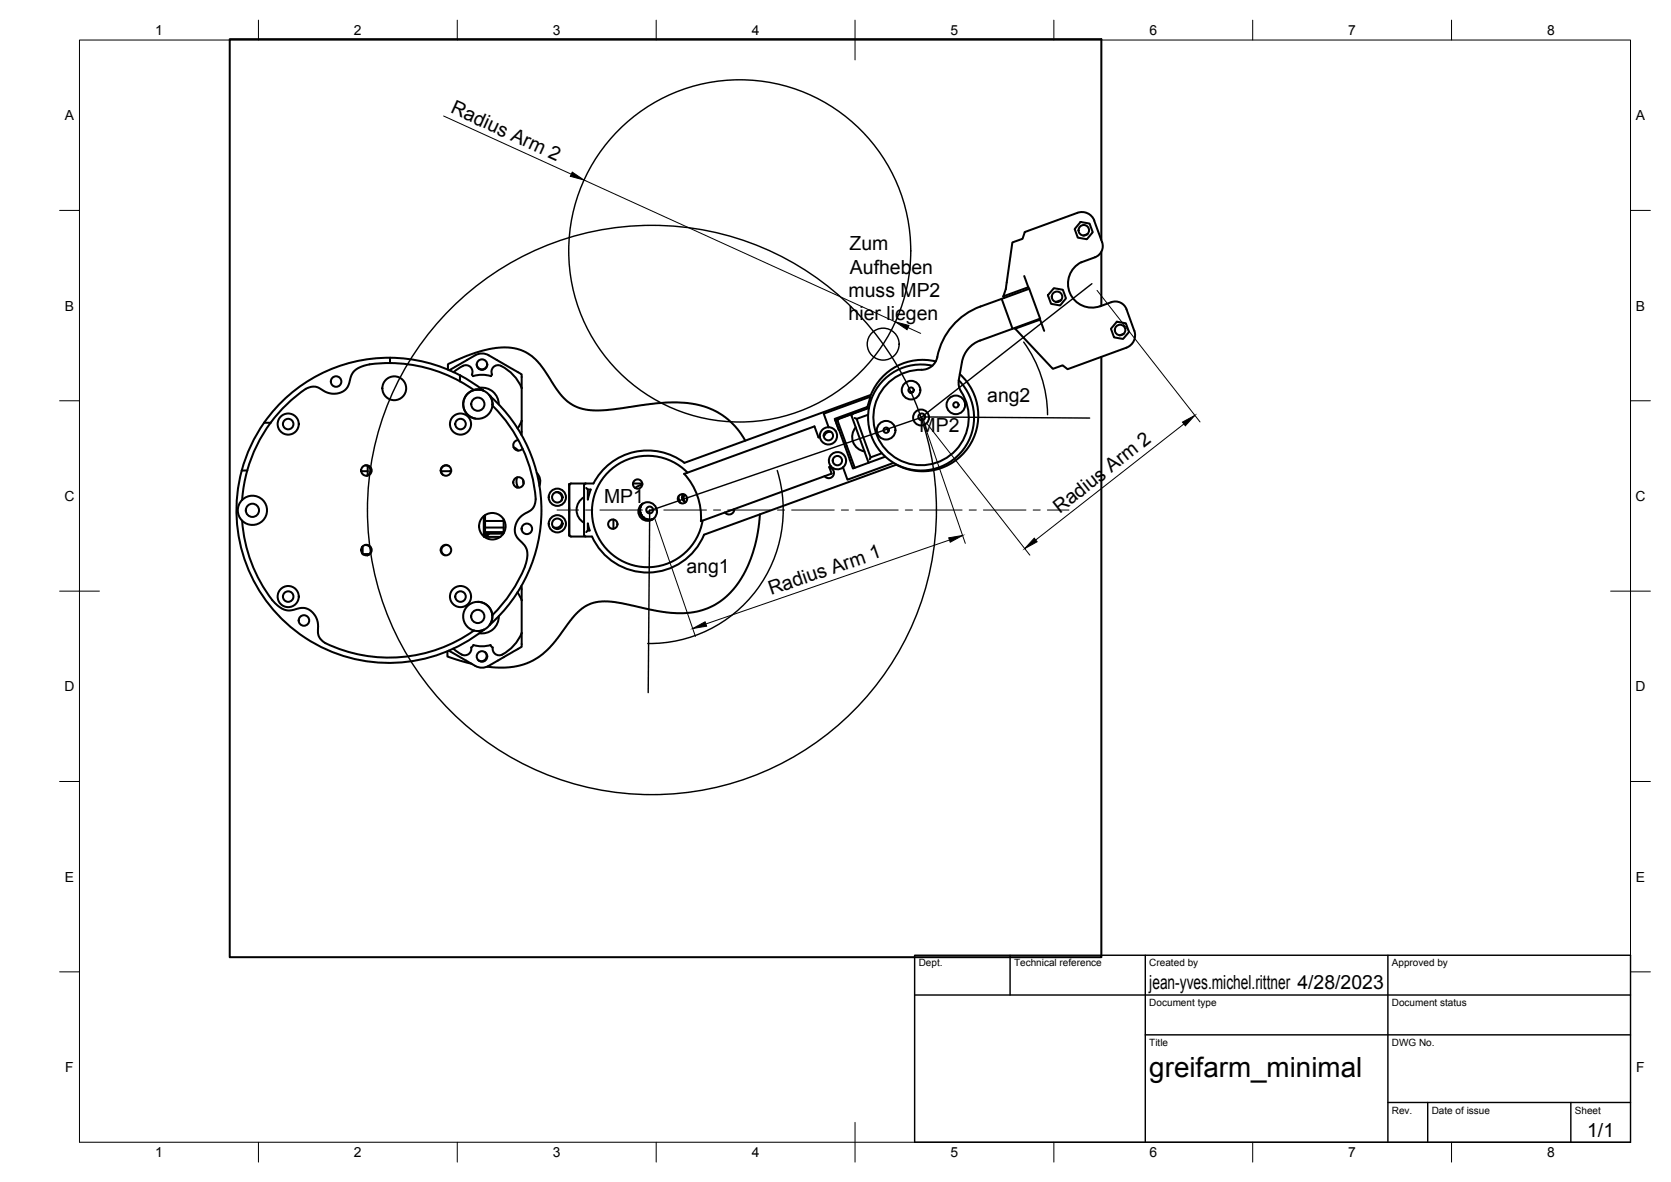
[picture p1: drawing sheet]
<svg xmlns="http://www.w3.org/2000/svg" width="420mm" height="297mm" viewBox="0 0 420 297" stroke-linecap="round" stroke-linejoin="round" font-family="sans-serif">
<!-- layer: Visible -->
<g fill="none" stroke="#000" stroke-width=".51">
<path d="M270.9 53.5l-13.3 4.8-.5 1.7-2.5 .9-1.7 11.8-.6 1.8M270.9 53.5a3.3 3.3 0 0 1 4.3 2M271.7 55.8l2.3 .4 .8 2.2-1.5 1.7-2.3-.4-.8-2.1zM273.5 58.8l-1.1 .4M275.1 55.5l2 5.3a2.99 2.99 0 0 1-1.8 3.9M251.9 75.1l2.7 7.5M252.3 74.5l.2 .4M257.5 69.4l1.1 2.8M258.6 72.2l-6.3 2.3M258.6 72.2l.1 .4M265 72.4l2.3 .4 .7 2.2-1.4 1.8-2.3-.4-.8-2.2zM266.8 75.4l-1.3 .5"/>
<path d="M271.9 65.9a6 6 0 0 0-2.9 7.8 6 6 0 0 0 7.6 3.2M275.3 64.7l-3.4 1.2M276.6 77l2.8-1.1a2.98 2.98 0 0 1 3.9 1.8l1.9 5.4a3.3 3.3 0 0 1-2 4.3M276.9 60.3v-50.5h-219.1v230.7h219.1v-150.8M276.9 63.3v13.5M92.9 91.6l-2.2 .6-1.5 .9-.9 1.2-.9 2.9-.7 .8-1 .6-1.1 .3h-1.3l-1.3-.3-2.5-1.4h-1.1l-1 .3a26.1 26.1 0 0 0-8 7l-1.3 1.7M93 91.6a37 37 0 0 1 22.7 4.2v-1.5M98.1 89.9v1.4M112.6 92.9v-1.4l3.9-1.7 3.6-1.3 3-.8 2.4-.3 2.2-.1 2.2 .3 2.3 .9 2.4 1.7 2 2.5 2.9 4.5 1.8 2.3 1.6 1.5 2.2 1.3 2.8 .7 2.7 .2 4.1-.4 7.9-1.2 4.6-.4h4.7l2.8 .4 2.2 .5 2.3 .8 2.7 1.6 2.8 2.5 1.5 1.8 1.2 1.9M113 93.1l4.5-2.6a6.3 6.3 0 0 1 3.7-1.7 6.2 6.2 0 0 1 3.7 1.7l6.3 3.6v3.4M114 93.5a7 7 0 0 1 3.2-1.7 1.66 1.66 0 0 1 1.5 2.3M115.7 95.8l3.4 2.2 1.4-.1 1 .2"/>
<path d="M118.6 94.1l.3 .4 2.6-.3 1.9 .3 .3-.4M120.6 97.5a4.2 4.2 0 0 1 4.8 4.2M120.7 97.9a3.7 3.7 0 0 0-4.2 3.1 3.7 3.7 0 0 0 3.1 4.2M121.5 98.1l.2 .1M121.5 98.1a38.3 38.3 0 0 0-55.1 8.1M122.5 91.6a1.32 1.32 0 0 1-1.3 1.2 1.32 1.32 0 0 1-1.3-1.2M122.9 99.2l.6 .6M123.2 99.5l.2 .2M123.3 99.7l.4 .8 .2 1.5a35.3 35.3 0 0 1 10.7 24.1l-.7 1.7-2.8 1.8-.7 .8-.5 .9-.4 1.2v1.1l.3 1 2.1 2.4 .6 1.4v1.9l-.5 2.1M123.4 99.7a38.3 38.3 0 0 1-.2 57.3M123.7 94.1a1.76 1.76 0 0 1 .8-2.2 1.76 1.76 0 0 1 2.2 .5 10.8 10.8 0 0 1 4.5 5.1M131.2 97.5v8.3"/>
<path d="M219 99.2l-46.9 17.1a15.4 15.4 0 0 0-22.9 5.2h-5.6l-.4 .4M229 98.7l.6-.2-.6 .2M229.7 98.4l-.9 .3M234.4 91.9a13.3 13.3 0 0 0-16 14.6 13.3 13.3 0 0 0 19 10.4 13.3 13.3 0 0 0 3.7-21.3M235.3 90.8a14 14 0 0 0-16.3 8.4M241.1 95.6l.8-4.6a7.1 7.1 0 0 1 4.5-5.4l15.1-5.5-2.7-7.5-6.9 2.5a31.3 31.3 0 0 0-9 3.7 17.4 17.4 0 0 0-7.4 11.6 4 4 0 0 1-3.8 2.5 12 12 0 0 0-11.9 14.2 12 12 0 0 0 16.2 9 12 12 0 0 0 5.7-17.7M241.1 95.5v1.5l.6 1.4M241.3 94a14 14 0 0 1 2.1 18.5 14 14 0 0 1-18 4.3l-48.4 17.6a15.3 15.3 0 0 1-13.9 9.5 15.3 15.3 0 0 1-14.3-9.1h-5.2l-.4-.4M255.2 82.4v.2M255.2 82.6l9.5 10.1 2.5-.9 1.2 1 14.8-5.4M255.2 82.6l6.3-2.3 1.1 2.8M261.5 80.1v.2"/>
<path d="M280.8 80.8l2.3 .4 .8 2.2-1.5 1.8-2.3-.4-.8-2.2zM282.6 83.9l-1.1 .4M60.8 118.2a38.3 38.3 0 0 0 15.9 42.1 38.3 38.3 0 0 0 45-2M60.8 118.2h1.4M62.2 118.2l-.8 3.3-.5 4.1M66.4 106.2a38.3 38.3 0 0 0-5.6 12M66.4 106.2h1.7M68.1 106.2a37 37 0 0 0-5.9 12M90.8 118.4h1.7M91.8 117a1.32 1.32 0 0 1 1.4 1.1 1.32 1.32 0 0 1-1 1.5M92.5 117.1v2.4M110.8 118.4h2.3"/>
<path d="M112.9 117.2a1.32 1.32 0 0 0-1.8 .3 1.32 1.32 0 0 0 .3 1.9M113.1 118.4h.3M129.1 112.4l1.2 .8M130 120l-.1 1.4 .3 .9-.3 .2M130.3 110.6a1.32 1.32 0 0 0-1.1 1.9 1.32 1.32 0 0 0 2.2 .2M131.2 105.8l-.1 3.4M131.2 105.8l-1.1 1.9M135 118.8a3 3 0 0 1 .6 3.3M172 119.1a16.1 16.1 0 0 1 4.2 11.9M172.9 118.8a14 14 0 0 0-21.7 2 14 14 0 0 0 6.5 20.8 14 14 0 0 0 19-10.8M206.1 109.8l-.3 .1-1-2.7-32.8 11.9M207.5 109l-.2 .5-.1-.3"/>
<path d="M208.3 107.4l-1.2-3.4 11.8-4.3-.8 2.6-8.2 3 4.6 12.4 8.1-2.9M208.6 117.5a1.32 1.32 0 0 1 .9 2 1.32 1.32 0 0 1-2.2 .2M208.9 117.2l-.4 .2 .6 1.6-32.9 12M209 108.6a1.47 1.47 0 0 0-1.5 .4M210.9 105.3l-.2 .5 4.2 11.8M212.6 111.3l-.4 .1M212.9 112.1l-.4 .2M214.1 104.5l4.3 11.8M214.4 104l-4.3 1.6M214.4 104l-.3 .5M214.9 105l.5 .3M215.2 107.4a3.7 3.7 0 0 0 2.2 6"/>
<path d="M218.3 104.2l-2.9 1.1 3.5 9.6 2.8-1M218.5 102.5l-4.1 1.5M218.5 102.4l-8.5 3.1 .9 2.5M218.9 114.9l-.2 .6M223.1 107.5l.3 .9M224.6 116.3l-11.5 4.3-1.1-3.1M60.9 130.9a33.8 33.8 0 0 0 8.6 21l1.3 1 1.4 .5 4.2-.6 .9 .2 .8 .5 1.1 1.1 .5 1.1 .3 1.2 .1 2.7 .4 .8 .8 .9a36.5 36.5 0 0 0 37.9-2.8M60.9 125.6a3.7 3.7 0 0 1 5.2 .1 3.7 3.7 0 0 1 0 5.1 3.7 3.7 0 0 1-5.2 .1M60.9 125.6a3.7 3.7 0 0 0 0 5.3M91.1 137.4v1.7M91.3 139.3h1.6M91.8 137a1.32 1.32 0 0 1 1.5 1 1.32 1.32 0 0 1-1 1.5"/>
<path d="M92.5 139.3v.2M112.5 137a1.32 1.32 0 0 0-1.5 1 1.32 1.32 0 0 0 .9 1.5M121.6 129.7v5.1M121.8 134.9h4M122 129.5v5l-.2 .4M122 134.1h4.6M122 130.9h4.6M122 132.6h4.6M122 133.7h4.6M122.9 134.1l-1 .6M123 134.1l-.5 .5-.7 .2 .8-.3M126.4 134.1v.1"/>
<path d="M126.6 130.5v3.5M131.6 120.6l.1 1M139 132.4l.1 .1M139.8 123.7a1.47 1.47 0 0 1 1.4 2.1M141.3 131a1.47 1.47 0 0 1-2.2 1.5M143.1 127.7h.1M143.1 128.6h.1M143.2 121.9v12.5M143.3 121.7h-.2l.1 12.9M146.9 121.9v12.5M146.9 124.9a3.7 3.7 0 0 0 0 6.5M146.9 134.4l.4 .4"/>
<path d="M147.3 121.5l-.4 .4M147.4 122.6l.4 .4h.7l-.7 2.5v-2.5M147.8 131.5l.5 1.8h-.5zM147.8 133.3l-.4 .4M154.2 130.6v2.3M159.2 121.5h2.3M161 128.2l-.2 .6h.2M161 128.2v.5M161 128v.2M161 128.7l.1 .2M161.1 128.9l.3 .7M161.1 127.4l-.1 .6"/>
<path d="M161.1 128.9l-.1 .1 .1 .5 .2-.1M161.1 127.4h-.1l-.2 .5 .2 .1M161.1 121.9l-1.4 .7M161.1 127l-.1 .2 .1 .1M161.1 127.3v.1M161.4 126.7v.1M161.4 129.6l.4 .4M161.4 126.7l-.3 .6M161.4 129.6l-.1 .1 .3 .4 .2-.1M161.5 121.8l-.4 .1M161.5 126.6h.1M161.5 126.6l-.1 .1"/>
<path d="M161.8 130l.1 .1M161.9 130.1l.6 .3M161.9 130.1v.1l.4 .4 .2-.2M162.5 130.4h.1M162.6 130.5l.5 .3 .1-.2M162.6 130.4l.6 .2M163.2 130.6h.1M163.3 130.6l.4 .1M163.9 130.5v.1M163.9 130.5l-.6 .1M164.1 130.5h.1M164.1 130.4l-.2 .1"/>
<path d="M164.3 130.4h-.2M170.5 125.2v.3M170.6 124.7l.1 .7 .5 1M171.7 124.2a1.32 1.32 0 0 0 .7 2M172.2 124.3a1.47 1.47 0 0 0 .1 1.9M184.6 127.9a1.32 1.32 0 0 1-.8 1.3 1.32 1.32 0 0 1-1.5-.4M191.1 129.3l-.6 4.6-.7 3.2-1 3.3-1.3 3-1.8 3.1-1.6 1.9-2 2-2.3 1.6-2 .9-2.1 .7-2.8 .4-2.6 .1-5.1-.6-10.9-2.2-2.3-.2-2.6 .3-2.2 .9-1.9 1.5-1.5 1.7-3.6 4.9-2.1 2.4-1.6 1.6-1.9 1.3-2.4 1.1-2.9 .7-2.4 .3-4.4-.3M119.2 158.5a3.7 3.7 0 0 1-1.9-6 3.7 3.7 0 0 1 6.2 .9 3.7 3.7 0 0 1-3.4 5.2M120.1 151.2a3.7 3.7 0 0 1 3.7 3.4M121.7 158.3l-1.5 .3-1-.1M123.2 157h.1M123.8 154.6l-.2 1.5-.4 .9"/>
<path d="M125.4 154.8a4.2 4.2 0 0 1-4.9 4.3M130.1 148.9l1.1 1.9M131 147.3l.2 3.6M131.2 159.1v3.4l-6 3.5a6.6 6.6 0 0 1-4 1.8 6.7 6.7 0 0 1-4-1.8l-4.3-2.5M131.2 150.9v8.2M131.2 159.1a10.8 10.8 0 0 1-4.9 5.4M132 142.4a37 37 0 0 1-8.2 12.2M112.5 163.6v1.4l6.1 1.8M114 163l2.1 1.5M118.5 162.7a1.66 1.66 0 0 1-.7 1.7 1.66 1.66 0 0 1-1.7 .1M119 162.1l-.5 .6M119 162.1l1.9 .3 2.4-.3 .6 .6"/>
<path d="M122 163.9a1.32 1.32 0 0 1 .1 1.8 1.32 1.32 0 0 1-1.8 .2M123.9 162.7a1.66 1.66 0 0 0 .6 1.7 1.66 1.66 0 0 0 1.8 .1"/>
<circle cx="272.5" cy="57.9" r="1.32"/>
<circle cx="265.8" cy="74.6" r="1.32"/>
<circle cx="84.5" cy="95.9" r="1.32"/>
<circle cx="99.1" cy="97.6" r="3"/>
<circle cx="121.2" cy="91.6" r="1.32"/>
<circle cx="229.1" cy="98" r="2.34"/>
<circle cx="229.1" cy="98" r=".67"/>
<circle cx="281.6" cy="82.9" r="1.32"/>
<circle cx="72.5" cy="106.6" r="2.66"/>
<circle cx="72.5" cy="106.6" r="1.32"/>
<circle cx="92.1" cy="118.2" r="1.32"/>
<circle cx="112.1" cy="118.2" r="1.32"/>
<circle cx="115.8" cy="106.6" r="2.66"/>
<circle cx="115.8" cy="106.6" r="1.32"/>
<circle cx="120.2" cy="101.6" r="3.7"/>
<circle cx="120.2" cy="101.6" r="1.66"/>
<circle cx="208.3" cy="109.5" r="1.17"/>
<circle cx="208.3" cy="109.5" r="2.17"/>
<circle cx="210.6" cy="115.8" r="1.17"/>
<circle cx="210.6" cy="115.8" r="2.17"/>
<circle cx="222.8" cy="108.1" r="2.34"/>
<circle cx="222.8" cy="108.1" r=".67"/>
<circle cx="231.6" cy="104.9" r="2"/>
<circle cx="231.8" cy="104.8" r=".86"/>
<circle cx="240.3" cy="101.7" r="2.34"/>
<circle cx="240.4" cy="101.7" r=".67"/>
<circle cx="63.5" cy="128.2" r="1.66"/>
<circle cx="92.1" cy="138.2" r="1.32"/>
<circle cx="112.1" cy="138.2" r="1.32"/>
<circle cx="123.8" cy="132.2" r="3.3"/>
<circle cx="130.4" cy="121.2" r="1.32"/>
<circle cx="132.5" cy="132.9" r="1.32"/>
<circle cx="140.1" cy="131.6" r="1.32"/>
<circle cx="140.1" cy="125" r="1.32"/>
<circle cx="140.1" cy="125" r="2.17"/>
<circle cx="140.1" cy="131.6" r="2.17"/>
<circle cx="154.1" cy="131.7" r="1.17"/>
<circle cx="160.3" cy="121.6" r="1.17"/>
<circle cx="162.8" cy="128.5" r="2.34"/>
<circle cx="163.4" cy="128.2" r=".86"/>
<circle cx="171.6" cy="125.3" r="1.17"/>
<circle cx="72.5" cy="149.9" r="2.66"/>
<circle cx="72.5" cy="149.9" r="1.32"/>
<circle cx="76.4" cy="155.9" r="1.32"/>
<circle cx="115.8" cy="149.9" r="2.66"/>
<circle cx="115.8" cy="149.9" r="1.32"/>
<circle cx="120.1" cy="154.9" r="1.66"/>
<circle cx="121.2" cy="165" r="1.32"/>
</g>
<!-- layer: BORDER -->
<g fill="none" stroke="#000" stroke-width=".25">
<path d="M20 10.1h390v276.9h-390zM65 5.1v5M115 5.1v5M165 5.1v5M215 5.1v10M265 5.1v5M315 5.1v5M365 5.1v5M15 52.9h5M410 52.9h5M15 100.7h5M410 100.7h5"/>
<path d="M15 148.6h10M405 148.6h10M15 196.4h5M410 196.4h5M15 244.2h5M410 244.2h5M65 287v5M115 287v5M165 287v5M215 282.1v9.9M265 287v5M315 287v5"/>
<path d="M365 287v5"/>
</g>
<!-- layer: TITLEBLOCK -->
<path d="M230 240.1h180v46.9h-180zM230 250h180M254 240.1v9.9M288 240.1v46.9M349 240.1v46.9M288 260.1h122M349 277.1h61M359 277.1v9.9M395 277.1v9.9" fill="none" stroke="#000" stroke-width=".36"/>
<!-- layer: Smart Centers -->
<g fill="none" stroke="#000" stroke-width=".25">
<path d="M140.1 128.2h5.4M147.3 128.2h1.8M150.8 128.2h10.7M163.3 128.2h1.8M166.9 128.2h10.7M179.4 128.2h1.8M183 128.2h10.7M195.5 128.2h1.8M199.1 128.2h10.7M211.6 128.2h1.7M215.1 128.2h10.7M227.6 128.2h1.8"/>
<path d="M231.2 128.2h10.7M243.7 128.2h1.8M247.3 128.2h10.7M259.8 128.2h1.8M263.4 128.2h5.4"/>
</g>
<!-- layer: Sketch2 -->
<path d="M274.6 71.3l-43 33.6-68.8 23.6M257.4 86a31.4 31.4 0 0 1 6 18.2M195.4 118.2a33.6 33.6 0 0 1-32.5 43.5M231.8 104.8l42.2 .3M163.4 128.2l-.4 45.9" fill="none" stroke="#000" stroke-width=".36"/>
<!-- layer: FD_Dimensions -->
<path d="M111.5 29.2l32.2 14.6M146.8 45.2l78.3 35.7M275.8 73l25.9 33M228.3 82.3l3.2 1.5M232.5 106.8l10.2 29.8M233.1 106.4l25.9 33.1M297.7 106.5l-37.3 29.2M164.6 130.2l10.3 29.7M238.7 135.7l-61.2 21.1" fill="none" stroke="#000" stroke-width=".25"/>
<path d="M143.9 43.3l2.9 1.9-3.4-.9zM225.1 80.9l3.5 .9-.5 1.1zM297.3 106.1l3.1-1.7-2.4 2.6zM238.5 135.2l3.5-.6-3.1 1.7zM260.1 135.2l.7 1-3.1 1.7zM174.2 158l3.1-1.7 .4 1.1z" fill="#000" stroke="#000" stroke-width=".25"/>
<!-- layer: Sketch3 -->
<circle cx="186" cy="63.1" r="43" fill="none" stroke="#000" stroke-width=".36"/>
<!-- layer: Sketch4 -->
<circle cx="163.9" cy="128.2" r="71.5" fill="none" stroke="#000" stroke-width=".36"/>
<!-- layer: Sketch5 -->
<circle cx="222.1" cy="86.5" r="4" fill="none" stroke="#000" stroke-width=".36"/>
<text font-size="7" x="289" y="270.6">greifarm_minimal</text>
<g font-size="4.9">
<text x="113.1" y="28.3" transform="rotate(24 113.1 28.3)">Radius Arm 2</text>
<text x="213.6" y="62.9">Zum</text>
<text x="213.7" y="68.8">Aufheben</text>
<text x="213.4" y="74.7">muss MP2</text>
<text x="213.4" y="80.5">hier liegen</text>
<text x="248.2" y="101">ang2</text>
<text x="231.2" y="108.4">MP2</text>
<text x="151.9" y="126.3">MP1</text>
<text x="266.4" y="129.1" transform="rotate(-38 266.4 129.1)">Radius Arm 2</text>
<text x="172.6" y="144.1">ang1</text>
<text x="193.9" y="149.6" transform="rotate(-19 193.9 149.6)">Radius Arm 1</text>
<text x="289" y="248.5">jean-yves.michel.rittner 4/28/2023</text>
<text x="399.1" y="285.7">1/1</text>
</g>
<g font-size="3.5">
<text x="39" y="8.8">1</text>
<text x="89" y="8.8">2</text>
<text x="139" y="8.8">3</text>
<text x="189" y="8.8">4</text>
<text x="239" y="8.8">5</text>
<text x="289" y="8.8">6</text>
<text x="339" y="8.8">7</text>
<text x="389" y="8.8">8</text>
<text x="16.3" y="30.2">A</text>
<text x="411.3" y="30.2">A</text>
<text x="16.3" y="78">B</text>
<text x="411.3" y="78">B</text>
<text x="16.2" y="125.9">C</text>
<text x="411.2" y="125.9">C</text>
<text x="16.2" y="173.7">D</text>
<text x="411.2" y="173.7">D</text>
<text x="16.3" y="221.6">E</text>
<text x="411.3" y="221.6">E</text>
<text x="16.4" y="269.4">F</text>
<text x="411.4" y="269.4">F</text>
<text x="39" y="290.8">1</text>
<text x="89" y="290.8">2</text>
<text x="139" y="290.8">3</text>
<text x="189" y="290.8">4</text>
<text x="239" y="290.8">5</text>
<text x="289" y="290.8">6</text>
<text x="339" y="290.8">7</text>
<text x="389" y="290.8">8</text>
</g>
<g font-size="2.5">
<text x="231" y="242.9">Dept.</text>
<text x="255" y="242.9">Technical reference</text>
<text x="289" y="242.9">Created by</text>
<text x="350" y="242.9">Approved by</text>
<text x="289" y="252.8">Document type</text>
<text x="350" y="252.8">Document status</text>
<text x="289" y="262.9">Title</text>
<text x="350" y="262.9">DWG No.</text>
<text x="350" y="279.9">Rev.</text>
<text x="360" y="279.9">Date of issue</text>
<text x="396" y="279.9">Sheet</text>
</g>
</svg>
